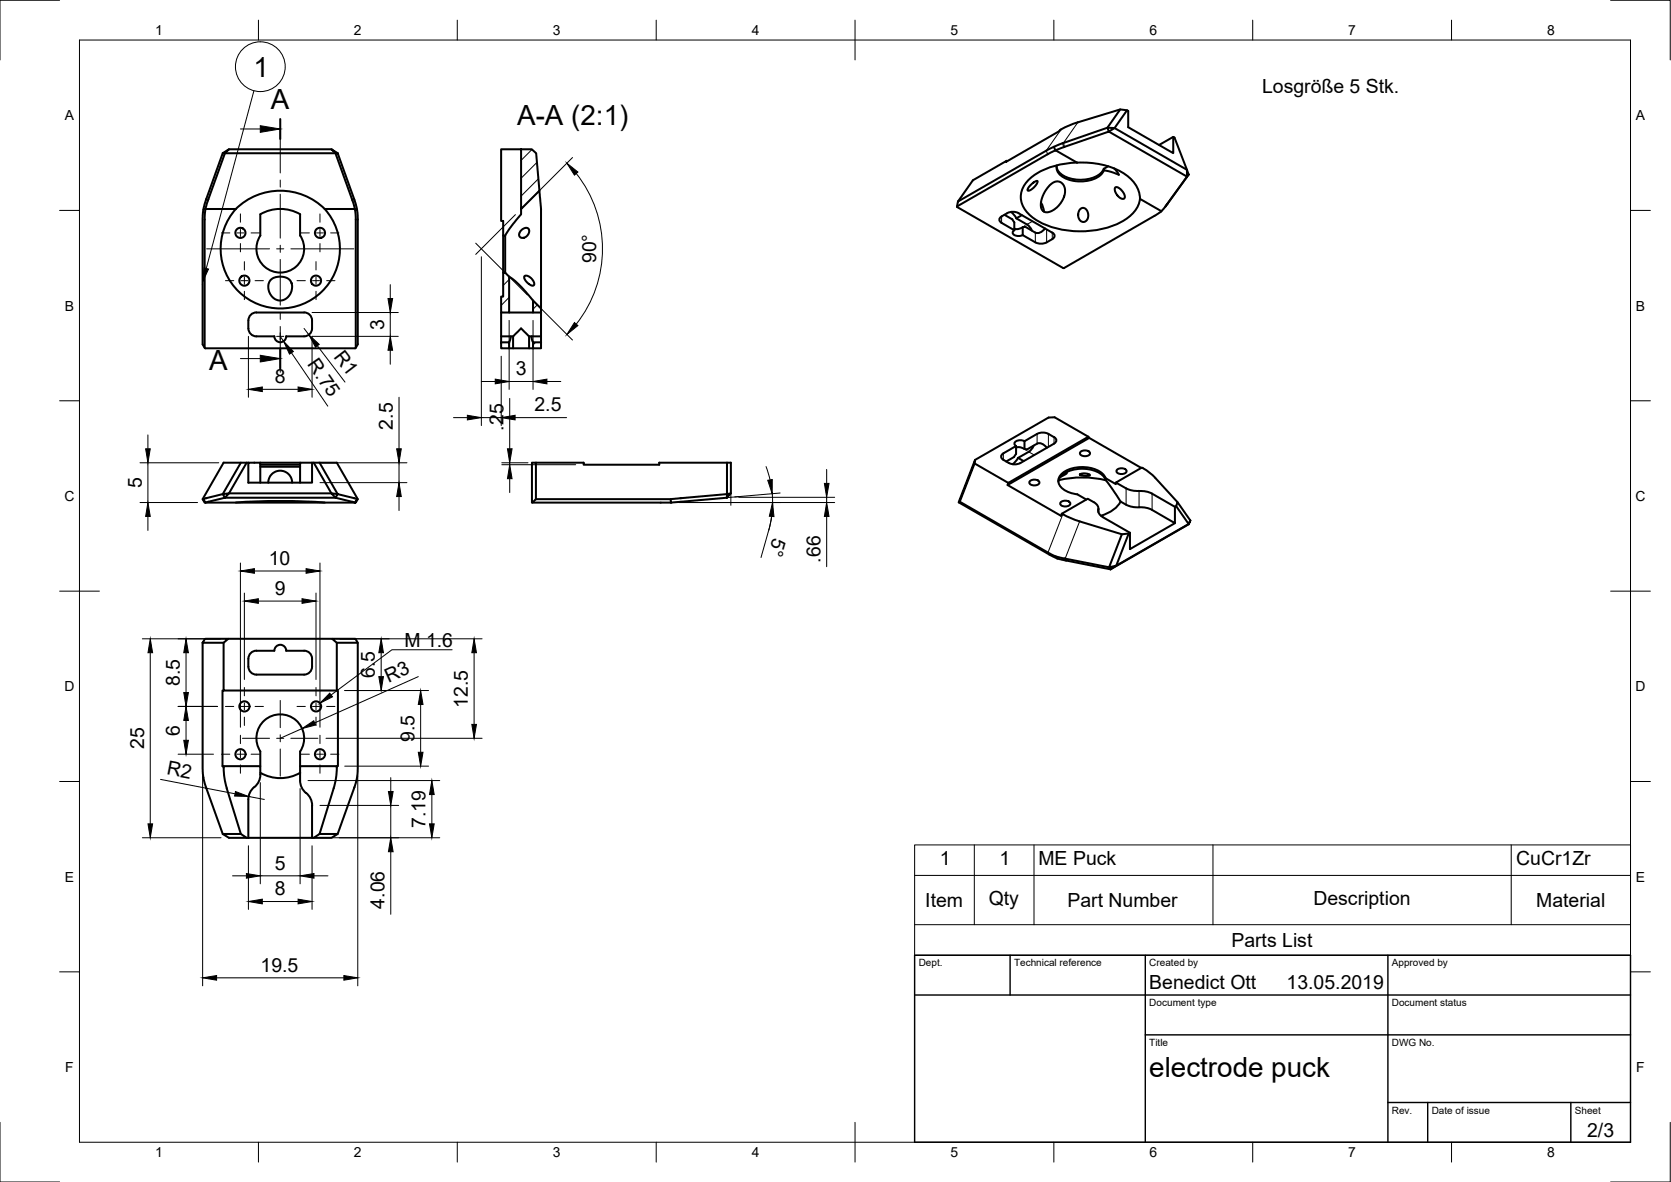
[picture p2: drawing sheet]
<svg xmlns="http://www.w3.org/2000/svg" width="420mm" height="297mm" viewBox="0 0 420 297" stroke-linecap="round" stroke-linejoin="round" font-family="sans-serif">
<!-- layer: Visible -->
<g fill="none" stroke="#000" stroke-width=".51">
<path d="M56 38.5l-4.5 12.6-.4 1.5 .6-.1M57.6 37.5h25.7M84.9 38.5h-.6l-1-1 1.6 1 4.3 12 .6 2.1M131 37.5h2.7l1.1 1 .8 9.4-4.6 4.6zM131 37.5h-5v18h.5v13M265 36.9l-24.1 13.7M265.4 37.8l-2 1-22.8 13.1M265.5 37.8l5.3 3.1M266.8 32.5l-.5 .5-13.4 7.7 .2-.3M271 30.7l10.7-3.2 1.7 .2 .3 .2v4.1l11.3 6.5v-4.1M271 30.7l-1.9 .7-2.3 1.1M278.4 32.1l1.8 .1-1.4 .9z"/>
<path d="M278.8 33.1l19.7 11.3-5.3 7.2a7.3 7.3 0 0 1-2.9 2.6l-22.8 13.2-26.9-15.4 .3-1.4M278.8 33.1l-13.3 4.7M281.7 27.5l-3.3 4.6-12.6 4.4-.8 .4 .5 .9M283.4 27.7l-3.2 4.5 18.2 10.5-3.1-8.1-.3-.2-3.6 2M51.6 52.6l-.1 1.9v32.9M51.7 52.5l.4-1.7 4.5-12.3 1-1-1.6 1h28.3l4.5 12.3 .5 1.8M51.7 52.5h7.6M59.3 52.5a15.9 15.9 0 0 1 22.4 0M59.3 52.5a15 15 0 0 0 .8 20.8 15 15 0 0 0 20.8 0 15 15 0 0 0 .8-20.8M65.4 53.9v5.3M65.5 53.8a10 10 0 0 1 10 0M75.5 53.9v5.3"/>
<path d="M75.5 59.2a6 6 0 0 1-5 9.3 6 6 0 0 1-5-9.3M81.6 52.5h7.6M89.3 52.6h.5l.2 2.2v31.7l-.7 1h-37.7l-.1-.1-.6-.9v-31.7l.2-2.2M89.3 52.6l.2 1.9v32.9M126.5 59.2h.5v9.3M130.9 58l.8-.6 .6-.2 .6 .3 .2 .6-.4 1-.7 .5-.6 .2-.5-.1-.4-.5 .1-.5zM131 52.5a2.49 2.49 0 0 1-1 2.6l-3 4.1M135.6 47.9v.2a178.8 178.8 0 0 1 .4 20v9.4M251.8 54.4a4 4 0 0 1 3.9-1l9.3 5.3a.83 .83 0 0 1-.4 1.4 3.9 3.9 0 0 1-3.8 1l-.5-.2M251.8 56l3.2 1.9M251.9 54.4a.86 .86 0 0 0-.6 .8 .86 .86 0 0 0 .6 .8M252.6 54l1.9 1.1"/>
<path d="M253.3 40.5l-.2-.1-8.5 4.9-3.7 5.3M254.2 53.3l1.4 1.6M254.5 55.1l.6 .8-.1 2M255 57.5l1 .1 1.2-.5v2M255.1 57.9l-.5 .4a1.29 1.29 0 0 0 1.7 1l.9-.2M256.9 54.1l-1.4 .8 3 1.7 1 1.3M257.2 59.1l3.1 1.8M257.5 57l.2-.1 2.6 1.6M257.7 56.9l-.5 .2M259 46.6l1.1-.9 .8-.2-.2 .8-.9 .9-.8 .6-.6 .1 .1-.6zM261.7 50.9l.5 .9 .3 1.3M262.5 53h-.2"/>
<path d="M262.8 57.4l-.4 .5a1.9 1.9 0 0 1-2.1 .6M264 46.5l1.4-.9h.6l.7 .2 .6 .6 .4 .7v1.7l-.6 1.7-1.4 1.7-1.6 1-1.2 .1-.7-.3-.3-.5-.2-1.7 .9-2.5zM265.7 41.9a4.8 4.8 0 0 0 4.6 3.2 7.7 7.7 0 0 0 7-2.1l.2-.6M265.7 41.6a2.87 2.87 0 0 0 2.1 3.2 9 9 0 0 0 9-.8l.7-1.2M270.8 40.9a18.3 18.3 0 0 1 13.7 4.2 7.1 7.1 0 0 1 2.1 4.9M270.8 40.9a17.3 17.3 0 0 0-12.8 5 5.6 5.6 0 0 0 1 8.3 20.6 20.6 0 0 0 15.7 3.7 16 16 0 0 0 10.8-5.1l.9-1.9 .2-.9M271.5 52.6h.1a1.31 1.31 0 0 1 1.4 0 1.31 1.31 0 0 1 .6 1.3l-.1 .9-.5 .7-.5 .3-.6-.2-.5-.5-.3-.8v-.8zM278.6 41.8l-1.1 .6v.4l1.9 .4 1.9 .7M280.1 42.3l1.2 1.6M280.4 47.1h.7l1.2 1 .5 1-.1 .8h-.7l-1-.7-.6-1.1zM286.6 50l5.4 3.1M298.4 42.7l.5 1.2-.4 .5z"/>
<path d="M298.9 43.9l-5.9 8M68.1 70.4l.8-.6 1.4-.3 1.6 .3 .8 .4 .6 .8 .1 1.3-.3 1.3-.6 1-.9 .6-1 .3-.9-.1-1-.6-.7-.8-.5-1.5v-1.1zM126 78.5v7.5M126.5 68.5h.5l1 1v9h-2v-4h.5zM128 69.5l2.6 2.1 3.4 3.9M128 78.5h6M131.8 69.4l.7-.1 1 .6 .8 1-.1 .8-.5 .1-1.1-.8-.7-1zM134 75.5l2 2v1h-2zM136 78.5v7.5M62.4 80.5v2M62.5 82.5a2 2 0 0 0 2 2h4.5M62.5 80.5a2 2 0 0 1 2-2h12a1.96 1.96 0 0 1 2 2 3.6 3.6 0 0 1-.6 3.4l-.9 .6h-.5h-4.6"/>
<path d="M69 84.5a1.49 1.49 0 0 0 1.5 1.5 1.49 1.49 0 0 0 1.5-1.5M126 86h2v1.5h-2zM126 84.5h3M128 87.5h6M128.4 84.5l-.4 1.5M133 84.5v3M133.6 84.5l.4 1.5M134 86h2v1.5h-2zM136 84.5h-2.4a1.31 1.31 0 0 1-1.4-.8l-1.2-1.2-2 2v3M60.6 116.3l-4.6 7.9-4.8 1.2 .5 .9M62 116.3l-4.4 7.7h25.7l-4.4-7.7M62.4 116.3h-6.2l-5.3 9.1"/>
<path d="M65.4 116.8h10.1M65.4 117.3h10.1M65.4 116.3h10.1M78.5 116.3v5h-16.1v-5h3v5M80.3 116.3l4.6 7.9-.6 .9-1-1.1 1.6 .2 4.9 1.2M133.8 116.3h.9v9.1l-.8 .9h-.1zM134.7 116.3h12v.5h19.1v-.5h18v7.7M182.8 116.3v7.9l-14.2 1.2 .1 .9 14.1-1.2 1-1.1-1 .2v.9M245.2 115.6l-.2 .9-3.7 9.6-.2 .1zM245.2 115.6l18.5-10.7h1.5l21.8 12.7M252.3 113.9a.86 .86 0 0 0-.6 .8 .86 .86 0 0 0 .6 .9M255.5 112.5l1-.1 1.1 .4"/>
<path d="M255.5 112.1l-3.2 1.8M255.5 112.1v2M255.5 114.1l-.5 .7-2 1.2M256 115.1l-1.4 1.6M257.6 110.9v1.9M257.6 110.9l-1.3-.3a.9 .9 0 0 0-.9 .3 .9 .9 0 0 0-.2 1l.3 .2M257.6 112.8l.5 .2M259.9 112l-.9 1.3-3 1.8 1.4 .8M260.8 111.5l-2.7 1.5-.2-.1M260.8 109l-3.2 1.9M260.8 109l1.4-.3a4.4 4.4 0 0 1 2.8 1.2M260.8 111.5a2.12 2.12 0 0 1 2.4 1"/>
<path d="M265 111.5l-8.5 4.9-1.4 .3a4.6 4.6 0 0 1-2.8-1.1M265 109.8a.86 .86 0 0 1 .6 .9 .86 .86 0 0 1-.6 .8M267.5 119l.7-.1-1.6 1M271.5 119.2l.6-.2h.9l.9 .2 .2 .2-1.6 .2zM271.6 113.6a1.59 1.59 0 0 1 2.5 .3 1.48 1.48 0 0 1-2.6 0zM273.7 109.8l-20.2 11.6-8.5-4.9M273.9 110.1l-20.6 11.8 .2-.5M280.8 118.1a1.59 1.59 0 0 1 2.5 .3 1.48 1.48 0 0 1-2.6 0zM287.4 117.7l-.3-.2-6.5 3.8 2.5 1.4a8.8 8.8 0 0 0 4.5 .7l2.1 .7M287.4 117.6l2.6 2 6.1 6.6-.4 1-.3 .2-5.7-3.3M51.1 125.4h-.2l.6 .9h.1M51.7 126.3l4.9-1.2 1-1.1-1.6 .2 .6 .9h27.7l5 1.2"/>
<path d="M51.7 126.3h37.5M59.3 126.3l10.4-.4 6.3 .1 5.7 .3M67.5 121.3l.1-1 .6-1 1-.8 1.1-.2 1.1 .1 1 .6 .8 1 .2 1.3M75.5 121.3v-5h9.2l5.3 9.1M89.8 125.4h.2l-.5 .9h-.2zM133.9 126.3h34.8M134.7 125.4h33.9M241.1 126.2l22.8 13.2 1.9 .9M241.3 126.1l24.1 13.7M253.3 121.9l13.5 7.7 .2-.5M258.9 121a1.59 1.59 0 0 1 2.5 .3 1.48 1.48 0 0 1-2.6 0zM266.2 120.7a25.3 25.3 0 0 1 11.9 0"/>
<path d="M266.7 126.3a1.59 1.59 0 0 1 2.4 .3 1.48 1.48 0 0 1-2.5 0zM267.3 129.2l3.5 1.6 11.3 3.5 1.7-.2 .3-.2M270.9 124.2l2.3 1.3M276.2 128.1a1.79 1.79 0 0 0 1.1 1.9M276.2 128.1a1.79 1.79 0 0 0-1.2-1.9l-1.5-.9-6.5 3.8 .2 .2M276.2 127.8v.9M277.3 130l6.8 3.9v4.1l11.3-6.5M278 120.6l3.7 5.3a7 7 0 0 0 5.3 1.6l1.7 .2 1 .4M278 120.6v-.4l2.6 1.5v-.4M278 120.2a5.8 5.8 0 0 0-5.3-2.8 7.3 7.3 0 0 0-6.1 2.1 2.41 2.41 0 0 0 1 3.6 7.8 7.8 0 0 0 3.3 1.1M278 120.6a5.8 5.8 0 0 0-5.3-2.8 7.2 7.2 0 0 0-6.2 2.2l-.4 1.1M281.8 126a7.8 7.8 0 0 1-5 3.6"/>
<path d="M282.1 134.3l-3.2 8.3-13.5-2.8a2.83 2.83 0 0 0 2 .9l11.8 2.4M295.4 127.4v4.1l-5.7-3.3M295.7 127.2l3.2 4.5-18.2 10.5 3.1-8.1M296.1 126.2l3.2 4.6M298.9 131.7l-19.7 11.4M299.3 130.8l-.4 .9zM278.9 142.6l1.8-.4-1.5 .9zM50.9 161.5v31.4a13.6 13.6 0 0 0 1 5.2l4.1 11.5 1.6 1h4.4M51.5 160.7l5.9-.2-1.2 1h-5.3zM56.2 161.5v12h28.5M56.2 173.5h-.3v19h.3M57.4 160.5h26.1"/>
<path d="M62.4 165.5v2M64.5 163.5h4.5M64.5 163.5a2 2 0 0 0-2 2M69 163.5a1.49 1.49 0 0 1 1.5-1.5 1.49 1.49 0 0 1 1.5 1.5M71.9 163.5h4.6M76.5 163.5a2 2 0 0 1 2 2 3.6 3.6 0 0 1-.6 3.4l-.9 .6h-.5h-12a2 2 0 0 1-2-2M83.5 160.5h5.8l.7 1h-5.3zM84.7 161.5v12h.3v19h-.3M90 161.5v31.4a13.6 13.6 0 0 1-1 5.2l-4.1 11.5-1.6 1h-4.4M56.2 192.9v-.4h9.2a6.2 6.2 0 0 1-.6 4.4l-.8 .9M56.2 192.9l.2 2.3 .4 2.2 3.8 12.2 1.4 1h.4M63.9 197.8l-.8 .9-.6 1.6-.1 10.3"/>
<path d="M65.4 188.9v3.6M65.5 188.8a6 6 0 0 1 5-9.3 6 6 0 0 1 5 9.3M75.5 188.9v3.6M75.5 194.2a10 10 0 0 1-10 0M77 199.3l-.8-.9-.7-1.6v-4.3h9.2a17.7 17.7 0 0 1-.8 5.6l-3.6 11.5-1.4 1h-.4v-8.2M77 199.3l1.1 1.4 .4 1.7M56 209.6h4.6M62.4 210.6h16.1M80.3 209.6h4.6"/>
<circle cx="60.4" cy="58.5" r="1.27"/>
<circle cx="80.5" cy="58.5" r="1.26"/>
<circle cx="61.5" cy="70.5" r="1.27"/>
<circle cx="79.4" cy="70.5" r="1.27"/>
<circle cx="61.5" cy="177.5" r="1.28"/>
<circle cx="79.5" cy="177.5" r="1.28"/>
<circle cx="60.5" cy="189.5" r="1.28"/>
<circle cx="80.5" cy="189.5" r="1.28"/>
</g>
<!-- layer: Visible Narrow -->
<g fill="none" stroke="#000" stroke-width=".25">
<path d="M266.8 32.5l-3.7 5.4 .3 .9M267.2 36l.3 1M271 30.7l-3.6 5.2 .3 1M251.8 54.4v1.6M259.6 55.6l-1.4 .8M260.3 58.5v2.4M263.2 57.6v3.3M264.6 58.5v1.6M293.7 51l-.6 .8M252.3 113.9v1.7M258.7 113.5l1.4 .8M260.8 109v2.5"/>
<path d="M263.6 109v3.3M265 109.9v1.6M267.2 129.3l-3.7 9.6 .4 .5M271.5 131l-3.7 9.4 .3 .5M276.2 128.1v.5M283.1 122.7v4.1M286.4 123.4v4.1M289.7 124.1v4.1M267.6 140.3l.3 .5"/>
</g>
<!-- layer: TitleBlock -->
<path d="M230 240.1h180v46.9h-180zM230 250h180M254 240.1v9.9M288 240.1v46.9M349 240.1v46.9M288 260.1h122M349 277.1h61M359 277.1v9.9M395 277.1v9.9" fill="none" stroke="#000" stroke-width=".36"/>
<!-- layer: Parts Lists -->
<path d="M230 212.3h180v27.8h-180zM230 220h180M245 212.3v20.1M260 212.3v20.1M305 212.3v20.1M380 212.3v20.1M230 232.4h180" fill="none" stroke="#000" stroke-width=".25"/>
<!-- layer: Smart Centers -->
<g fill="none" stroke="#000" stroke-width=".25">
<path d="M70.5 32.4v11.1M55.7 58.5h2.1M59.6 58.5h1.7M60.5 53.7v2.1M60.5 57.6v1.8M63.1 58.5h2.1M70.5 45.2v1.8M70.5 48.8v11M75.7 58.5h2.1M79.6 58.5h1.7M80.5 53.7v2.1M80.5 57.6v1.8"/>
<path d="M83.1 58.5h2.1M52 62.5h15.8M56.7 70.5h2.1M60.5 61.2v2.1M60.6 70.5h1.8M61.4 65.8v2M61.4 69.6v1.8M61.4 73.2v2.1M64.1 70.5h2.1M69.6 62.5h1.8M70.5 61.6v1.8M70.5 65.2v11.5"/>
<path d="M70.5 78.5v1.8M73.1 62.5h15.9M74.7 70.5h2.1M78.6 70.5h1.7M79.5 65.8v2M79.5 69.6v1.8M79.5 73.2v2.1M80.5 61.2v2.1M82.1 70.5h2.1M69.6 84.5h1.8M70.5 82v11.5M56.7 177.5h2.1"/>
<path d="M60.6 177.5h1.8M61.4 172.8v2.1M61.4 176.6v1.8M64.1 177.5h2.1M70.5 176v6.9M74.7 177.5h2.1M78.6 177.5h1.7M79.5 172.8v2.1M79.5 176.6v1.8M82.1 177.5h2.1M55.7 189.5h2.1M59.6 189.5h1.7"/>
<path d="M60.5 184.8v2.1M60.5 188.6v1.8M60.5 192.2v2.1M61 185.5h6.8M61.4 180.2v2.1M63.1 189.5h2.1M69.6 185.5h1.8M70.5 184.6v1.8M70.5 188.2v6.8M73.1 185.5h6.8M75.7 189.5h2.1M79.5 180.2v2.1"/>
<path d="M79.6 189.5h1.7M80.5 184.8v2.1M80.5 188.6v1.8M80.5 192.2v2.1M83.1 189.5h2.1"/>
</g>
<!-- layer: Leaders -->
<path d="M82.9 174.2l.7 .9-3.2 1.6z" fill="#000" stroke="#000" stroke-width=".25"/>
<path d="M113.7 163.3h-15.1l-15.4 11.4" fill="none" stroke="#000" stroke-width=".25"/>
<!-- layer: FD_Dimensions -->
<g fill="none" stroke="#000" stroke-width=".25">
<path d="M144 39.6l-13 12.9M144.9 43.6a30.4 30.4 0 0 1 0 37.8M78.5 78.5h21.6M98.1 71.5v3.5M98.1 78.5v6M121 64.5v42.4M134 75.5l10 10M62.5 84.5v15.3M66 97.8h9M70.5 84.5l.8 1.3M73.3 88.7l9.1 13.4M76.5 82.5l1.2 1.6"/>
<path d="M79.8 86.9l6.9 9.1M98.1 88v3.5M100.1 84.5h-21.6v15.3M100.3 99.8v13M121 95.9h3.5M126 89.5v17.4M128 80.5v17.4M128 95.9h6M134 80.5v17.4M137.5 95.9h3.5M35.2 116.3h19.8M37.2 109.3v3.5"/>
<path d="M37.2 116.3v10M80.5 116.3h21.8M100.3 116.3v5M114 105h3.5M121 105h5M126.2 116.3h6.6M126.2 116.8h18.6M128.2 100.1v12.7M128.2 116.3v.5M129.5 105h13M192.6 117.2l1 3.4M207.9 118v3.5"/>
<path d="M35.2 126.3h14.5M37.2 129.8v3.5M80.5 121.3h21.8M100.3 124.8v3.5M128.2 120.3v3.5M170.7 126.3h39.2M185.8 125h24.1M193.3 133.2l-2 6.9M194 129.8l-.7 3.4M194.2 124.1l.1 1.7a25.5 25.5 0 0 1-1 7.4M196.2 123.9l-11.4 1M207.9 125v1.3"/>
<path d="M207.9 129.8v12.6M60.5 141.5v41.3M61.4 149v21.8M64 143.5h13M65 151.1h10.9M79.5 149v21.8M80.5 141.5v41.3M35.8 160.5h19.6M37.8 164v43M44.8 177.5h9.9M46.8 164v10M85.5 160.5h35.7"/>
<path d="M86.7 173.5h21.1M95.8 164v6M105.2 170l-26.1 11.7M105.8 177v12M119.2 164v18M40.4 195.9l18.7 3.6M44.8 189.5h8.9M46.8 181v5M50.9 194.9v52.8M65.4 196.7v25.4M75.5 198.2v23.9M75.9 183.1l-5.4 2.4"/>
<path d="M77.4 196.2h33.2M82 185.5h39.2M86.7 192.5h21.1M90 194.9v52.8M98.3 195.4v3.5M108.6 199.7v7.3M35.8 210.5h19.8M62.5 212.5v16M62.5 200.2l4 .7M78.5 212.5v16M80.5 210.5h30.1M80.5 202.4h19.7"/>
<path d="M98.3 202.4v8.1M98.3 214v15.8M58.5 220.1h3.5M65.4 220.1h10.1M66 226.6h9M79 220.1h3.5M54.5 245.7h32"/>
</g>
<g fill="#000" stroke="#000" stroke-width=".25">
<path d="M142.5 41l2.8 2.2-.9 .8zM97.6 75h1.1l-.6 3.5zM62.5 97.8l3.5-.6v1.2zM71.3 85.8l2.5 2.5-1 .7zM75 97.2l3.5 .6-3.5 .6zM77.7 84.1l2.6 2.4-1 .8zM98.1 84.5l.6 3.5h-1.1zM124.5 95.3l3.5 .6-3.5 .6zM134 95.9l3.5-.6v1.2zM144.4 81.1l.9 .7-2.8 2.3zM36.6 112.8h1.2l-.6 3.5zM99.7 112.8h1.2l-.6 3.5z"/>
<path d="M117.5 104.4l3.5 .6-3.5 .5zM127.6 112.8h1.2l-.6 3.5zM126 105l3.5-.6v1.1zM37.2 126.3l.6 3.5h-1.2zM100.3 121.3l.6 3.5h-1.2zM128.2 116.8l.6 3.5h-1.2zM194.2 126.3l.4 3.5-1.2-.1zM193 120.7l1.2-.2v3.6zM207.3 121.5h1.1l-.5 3.5zM207.9 126.3l.5 3.5h-1.1zM60.5 143.5l3.5-.6v1.2zM61.4 151.1l3.6-.6v1.1z"/>
<path d="M75.9 150.5l3.6 .6-3.6 .5zM77 142.9l3.5 .6-3.5 .6zM37.8 160.5l.6 3.5h-1.2zM46.2 174h1.2l-.6 3.5zM46.8 160.5l.6 3.5h-1.2zM95.2 170h1.2l-.6 3.5zM95.8 160.5l.6 3.5h-1.2zM105.8 173.5l.6 3.5h-1.2zM119.2 160.5l.6 3.5h-1.2zM46.8 177.5l.6 3.5h-1.2zM46.2 186h1.2l-.6 3.5zM59.2 198.9l3.3 1.3-3.5-.1z"/>
<path d="M75.9 183.1l3-2 .5 1.1zM97.7 198.9h1.1l-.5 3.5zM105.2 189h1.2l-.6 3.5zM108.6 196.2l.6 3.5h-1.2zM118.6 182h1.2l-.6 3.5zM37.2 207h1.2l-.6 3.5zM62 219.5l3.4 .6-3.4 .6zM75.5 220.1l3.5-.6v1.2zM98.3 210.5l.5 3.5h-1.1zM108 207h1.2l-.6 3.5zM62.5 226.6l3.5-.6v1.1zM75 226l3.5 .6-3.5 .5z"/>
<path d="M50.9 245.7l3.6-.5v1.1zM86.5 245.2l3.5 .5-3.5 .6z"/>
</g>
<!-- layer: Border -->
<g fill="none" stroke="#000" stroke-width=".25">
<path d="M15 .1h-15v15M20 10.1h390v276.9h-390zM65 5.1v5M115 5.1v5M165 5.1v5M215 5.1v10M265 5.1v5M315 5.1v5M365 5.1v5M405 .1h15v15M15 52.9h5M410 52.9h5"/>
<path d="M15 100.7h5M410 100.7h5M15 148.6h10M405 148.6h10M15 196.4h5M410 196.4h5M15 244.2h5M410 244.2h5M0 282.1v14.9h15M65 287v5M115 287v5M165 287v5"/>
<path d="M215 282.1v9.9M265 287v5M315 287v5M365 287v5M420 282.1v14.9h-15"/>
</g>
<!-- layer: Hatching -->
<path d="M133.8 37.6l-2.8 2.7M135 40.8l-4 4M135.4 44.9l-4.4 4.4M128 70.2l-1.5 1.5M128 74.7l-2 2M135.1 76.6l-1.1 1.1M134.7 86l-.7 .7" fill="none" stroke="#000" stroke-width=".25"/>
<!-- layer: Section Lines -->
<path d="M70.5 29.9v5M70.5 87.6v5" fill="none" stroke="#000" stroke-width=".51"/>
<path d="M60.5 32.4h4.9M60.5 90.1h4.9" fill="none" stroke="#000" stroke-width=".25"/>
<path d="M65.4 31.6l5.1 .8-5.1 .9zM65.4 89.3l5.1 .8-5.1 .9z" fill="#000" stroke="#000" stroke-width=".25"/>
<!-- layer: Edge Extensions -->
<path d="M129.6 53.9l-10 10M119.6 61.1l13 13M183.8 124v3M185.8 124.8l-3 .3" fill="none" stroke="#000" stroke-width=".25"/>
<!-- layer: Balloons -->
<g fill="none" stroke="#000" stroke-width=".25">
<path d="M63.8 22.8l-11.9 44.7"/>
<circle cx="65.5" cy="16.8" r="6.3"/>
</g>
<path d="M51.3 67.3l1.1 .3-1.5 3.3z" fill="#000" stroke="#000" stroke-width=".25"/>
<g font-size="7">
<text x="63.8" y="19.3">1</text>
<text x="68.1" y="27.4">A</text>
<text x="130" y="31.4">A-A (2:1)</text>
<text x="52.6" y="93">A</text>
<text x="289" y="270.6">electrode puck</text>
</g>
<g font-size="4.9">
<text x="317.3" y="23.5">Losgröße 5 Stk.</text>
<text x="149.9" y="66.2" transform="rotate(-90 149.9 66.2)">90°</text>
<text x="96.6" y="82.9" transform="rotate(-90 96.6 82.9)">3</text>
<text x="83.8" y="89.6" transform="rotate(53 83.8 89.6)">R1</text>
<text x="77.2" y="91.6" transform="rotate(56 77.2 91.6)">R.75</text>
<text x="129.7" y="94.3">3</text>
<text x="69.1" y="96.3">8</text>
<text x="98.8" y="107.9" transform="rotate(-90 98.8 107.9)">2.5</text>
<text x="134.4" y="103.4">2.5</text>
<text x="126.6" y="108.2" transform="rotate(-90 126.6 108.2)">.25</text>
<text x="35.6" y="122.6" transform="rotate(-90 35.6 122.6)">5</text>
<text x="194.4" y="134.9" transform="rotate(106 194.4 134.9)">5°</text>
<text x="67.6" y="141.9">10</text>
<text x="206.3" y="141.4" transform="rotate(-90 206.3 141.4)">.66</text>
<text x="69.1" y="149.5">9</text>
<text x="101.7" y="162.6">M 1.6</text>
<text x="45.2" y="172.4" transform="rotate(-90 45.2 172.4)">8.5</text>
<text x="94.3" y="170.4" transform="rotate(-90 94.3 170.4)">6.5</text>
<text x="97.7" y="171.7" transform="rotate(-24 97.7 171.7)">R3</text>
<text x="117.7" y="178" transform="rotate(-90 117.7 178)">12.5</text>
<text x="45.2" y="184.9" transform="rotate(-90 45.2 184.9)">6</text>
<text x="36.2" y="188.2" transform="rotate(-90 36.2 188.2)">25</text>
<text x="104.2" y="186.4" transform="rotate(-90 104.2 186.4)">9.5</text>
<text x="41.7" y="194.6" transform="rotate(11 41.7 194.6)">R2</text>
<text x="107" y="208.1" transform="rotate(-90 107 208.1)">7.19</text>
<text x="69.1" y="218.6">5</text>
<text x="236.3" y="217.3">1</text>
<text x="251.3" y="217.3">1</text>
<text x="261.1" y="217.3">ME Puck</text>
<text x="381.2" y="217.4">CuCr1Zr</text>
<text x="69.1" y="225">8</text>
<text x="232.7" y="227.9">Item</text>
<text x="248.6" y="227.5">Qty</text>
<text x="268.4" y="227.9">Part Number</text>
<text x="330.2" y="227.5">Description</text>
<text x="386.3" y="227.9">Material</text>
<text x="96.7" y="228.3" transform="rotate(-90 96.7 228.3)">4.06</text>
<text x="309.6" y="237.9">Parts List</text>
<text x="65.5" y="244.2">19.5</text>
<text x="289" y="248.5">Benedict Ott</text>
<text x="323.5" y="248.5">13.05.2019</text>
<text x="399.1" y="285.7">2/3</text>
</g>
<g font-size="3.5">
<text x="39" y="8.8">1</text>
<text x="89" y="8.8">2</text>
<text x="139" y="8.8">3</text>
<text x="189" y="8.8">4</text>
<text x="239" y="8.8">5</text>
<text x="289" y="8.8">6</text>
<text x="339" y="8.8">7</text>
<text x="389" y="8.8">8</text>
<text x="16.3" y="30.2">A</text>
<text x="411.3" y="30.2">A</text>
<text x="16.3" y="78">B</text>
<text x="411.3" y="78">B</text>
<text x="16.2" y="125.9">C</text>
<text x="411.2" y="125.9">C</text>
<text x="16.2" y="173.7">D</text>
<text x="411.2" y="173.7">D</text>
<text x="16.3" y="221.6">E</text>
<text x="411.3" y="221.6">E</text>
<text x="16.4" y="269.4">F</text>
<text x="411.4" y="269.4">F</text>
<text x="39" y="290.8">1</text>
<text x="89" y="290.8">2</text>
<text x="139" y="290.8">3</text>
<text x="189" y="290.8">4</text>
<text x="239" y="290.8">5</text>
<text x="289" y="290.8">6</text>
<text x="339" y="290.8">7</text>
<text x="389" y="290.8">8</text>
</g>
<g font-size="2.5">
<text x="231" y="242.9">Dept.</text>
<text x="255" y="242.9">Technical reference</text>
<text x="289" y="242.9">Created by</text>
<text x="350" y="242.9">Approved by</text>
<text x="289" y="252.8">Document type</text>
<text x="350" y="252.8">Document status</text>
<text x="289" y="262.9">Title</text>
<text x="350" y="262.9">DWG No.</text>
<text x="350" y="279.9">Rev.</text>
<text x="360" y="279.9">Date of issue</text>
<text x="396" y="279.9">Sheet</text>
</g>
</svg>
